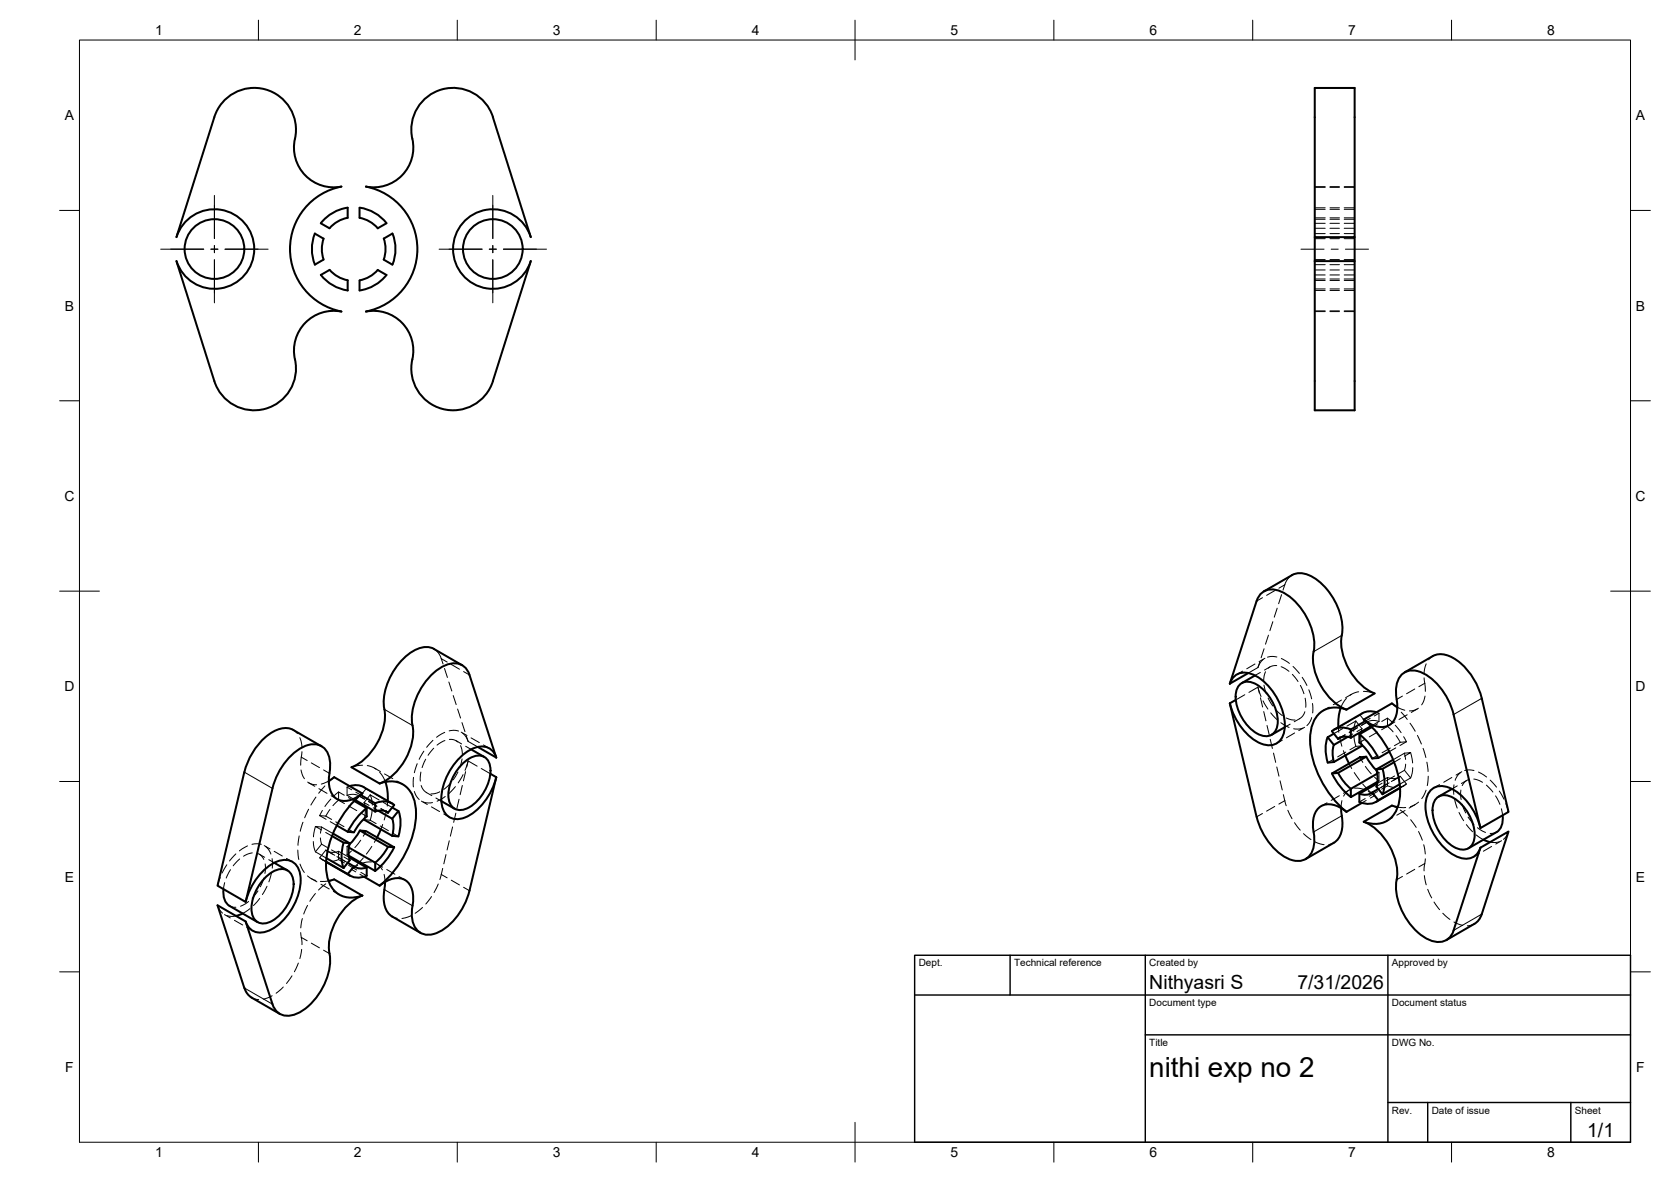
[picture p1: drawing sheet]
<svg xmlns="http://www.w3.org/2000/svg" width="420mm" height="297mm" viewBox="0 0 420 297" stroke-linecap="round" stroke-linejoin="round" font-family="sans-serif">
<!-- layer: Hidden -->
<g fill="none" stroke="#000" stroke-width=".25">
<path d="M330.6 58.7h2.6M330.6 60h2.6M330.6 46.9h2.6M330.6 47.1h2.6M330.6 52.6h2.6M330.6 52.2h2.6M330.6 54.7h2.6M330.6 57.4h2.6M330.6 56.1h2.6M330.6 55.1h2.6M334.4 58.7h2.4M334.4 60h2.4"/>
<path d="M334.4 46.9h2.4M334.4 47.1h2.4M334.4 52.6h2.4M334.4 52.2h2.4M334.4 54.7h2.4M334.4 57.4h2.4M334.4 56.1h2.4M334.4 55.1h2.4M338 58.7h2.6M338 60h2.6M338 46.9h2.6M338 47.1h2.6"/>
<path d="M338 52.6h2.6M338 52.2h2.6M338 54.7h2.6M338 57.4h2.6M338 56.1h2.6M338 55.1h2.6M330.6 65.2h2.6M330.6 66.5h2.6M330.6 78.3h2.6M330.6 78.1h2.6M330.6 72.6h2.6M330.6 69.1h2.6"/>
<path d="M330.6 67.8h2.6M330.6 70.5h2.6M330.6 73h2.6M330.6 70.1h2.6M334.4 65.2h2.4M334.4 66.5h2.4M334.4 78.3h2.4M334.4 78.1h2.4M334.4 72.6h2.4M334.4 69.1h2.4M334.4 67.8h2.4M334.4 70.5h2.4"/>
<path d="M334.4 73h2.4M334.4 70.1h2.4M338 65.2h2.6M338 66.5h2.6M338 78.3h2.6M338 78.1h2.6M338 72.6h2.6M338 69.1h2.6M338 67.8h2.6M338 70.5h2.6M338 73h2.6M338 70.1h2.6"/>
<path d="M318.9 159.6l-.7 2.3M320 156.2l-.7 2.3M321.1 152.8l-.7 2.3M322.2 149.4l-.7 2.3M324.9 144.5l-1.4 1.5-.9 2.3M109.1 163.1l1.4 1.4 .9 2.4M111.8 168l.7 2.3M112.9 171.4l.7 2.3M114 174.8l.7 2.3M115.1 178.2l.7 2.3M312.4 168.7l-1.4 .8M313 174.6l-2.3 1.3"/>
<path d="M315.6 166.9l-2.1 1.2M316.3 172.7l.8 2.4M316.3 167.8l-2.4 1.3M316.3 172.7l-2.3 1.3M316.3 172.7l.4 1.5M316.7 166.4l-.4 1.4M316.9 169l-1.4 .8M316.9 175.4l.6 2.3M317.6 176.1l1.2 2.1M317.6 165.7l-.8 1-.5 1.1M317.8 178.8l.5 2.4M317.8 172.2l.6 2.2"/>
<path d="M317.8 163l-.7 2.3M318.1 165.4l-1.5 .9M318.2 168.8l-.5 2.3M318.9 175.4l1.1 2M319.3 167.6l-1.4 .8M319.5 179.1l1.6 1.8M320.8 178.3l1.6 1.5M321 167.3l-1.1 .1-1 .5M321.1 165.1l-1.1-.1-1.3 .1M322.1 167.5l2 1.2M322.2 165.5l2 1.2M325 169.5l1.4 1.8"/>
<path d="M325.1 167.5l1.6 1.7M327 172.2l.9 2.1M327.4 170.2l1.2 2.1M328.1 178.9l-.5 .9-.9 .8M328.2 175.5l.1 2.2M329.1 173.3l.7 2.3M330 176.8l.1 2.4M334.2 177.7l-1.5 .9M337.3 175.9l-2.1 1.2M338.5 175.5l-.8 1.1-.6 1.3M339.8 174.5l-1.5 .8M341.6 173.8l-.9 .3-1.3 .6"/>
<path d="M342.6 179.2l-.6 .5M342.8 173.7l1.3 .1 1.5 .5M346.1 179l.6 .2M346.7 179.2v2.1M346.7 179.2l-1.1 .7M350 176.8l1.5 1.3M351.3 177.7l1.9 .8M352.3 179l1.5 1.8M353.8 179.6l-2 1.2M356.3 178.2l-1.4 .8M356.6 178l-1.1 .5-1.1 .2M358.1 170.3l.3 3.4"/>
<path d="M358.3 174.9l-.5 1.6-.3 .6M358.6 166.8l-.5 2.3M360.2 164.9l-1 .9M73.8 183.5l1 .9M75.4 185.4l.5 2.3M75.7 193.5l.5 1.6 .3 .6M75.9 188.9l-.3 3.4M77.4 196.5l1.1 .6 1.1 .1M77.7 196.8l1.4 .8M80.2 198.2l2 1.2M81.7 197.5l-1.6 1.9M82.7 196.3l-1.9 .7"/>
<path d="M83.3 200l1.5 .8M84 195.3l-1.5 1.4M85.1 199l-1.1 1M86.6 199.8l-1.5-.8v2.1M87.3 199.9l2-.2 1.2 .5M87.3 199.9l2 1.1M87.3 197.8v2.1M87.3 197.8l1.1 .7M87.9 197.6l-.6 .2M89.5 199.1l1.2 .7M90.2 200l1.5 .8-1.2-.6M91.2 192.3l-2.8 .5"/>
<path d="M91.4 197.8l.6 .4M92.4 192.4l.9 .2 1.3 .7M93.1 199.8l.4 1.1 .1 1.4M93.1 199.8l-1.6 1.9M93.1 199.8l2.2 1.2M93.5 199.1l-1.5-.9-1.5 2M94.2 193l1.5 .9M94.5 199.7l2.1 1.2M95.5 194l.8 1.2 .6 1.3M96.7 194.5l2.1 1.2M99.8 196.3l1.5 .8M104 195.4l-.1 2.3"/>
<path d="M104.2 198.9l.4 1 .8 1M104.9 191.9l-.7 2.3M105.8 194l-.1 2.3M105.9 197.4l.5 1 .9 .8M106.6 188.8l-1.2 2M107 190.8l-.9 2.1M107.2 199.2l1.4 .7M108.9 186l-1.6 1.8M109.1 188l-1.5 1.8M110.6 199l-1.3 .4-.9 .1M111.8 184.1l-2 1.2M111.9 186.1l-2 1.1"/>
<path d="M112.9 183.7l1.1-.2 1.3 .2M113 185.8l1.1 .1 1 .6M113.2 196.9l-1.6 1.5M114.5 197.7l-1.6 1.7M114.7 186.1l1.4 .9M115.1 194l-1.1 2M115.8 187.4l.5 2.2M116 184l1.4 .8M116.2 181.6l.7 2.3M116.2 190.7l-.6 2.2M116.2 197.4l-.5 2.3M116.3 184.3l.9 .9 .5 1.1"/>
<path d="M116.4 194.7l-1.2 2M117.1 193.9l-.6 2.3M117.1 187.5l1.4 .8M117.3 185l.4 1.3M117.7 191.2l-.8 2.4M117.7 186.3l2.4 1.4M117.7 191.2l2.3 1.3M117.7 191.2l-.4 1.6M118.4 185.4l2.1 1.2M121 193.1l2.3 1.3M121.6 187.2l1.4 .9M318.6 182.3l.5 2.3"/>
<path d="M319.4 185.8l.5 2.3M320.2 189.3l.6 2.3M321 192.8l.6 2.3M321.9 196.2l.5 2.3M322.1 181.6l2 1.2M322.4 186l-1.4 .8M322.7 199.7l.7 2.8M323.4 180.4l1.3 .5h.9M324.4 182l-1.4 .8M325.5 184.2l-2 1.2M326.8 180.6l-1.4 .8M327.6 183l-1.3 .2-1-.1"/>
<path d="M328 182.8l-1.4 .8M329.8 180.3l-.4 1.1-.8 .9M335.3 190.8l-1.5 .9M336.4 182.9l-1.5 .9M336.5 182.7l.1 1.3M336.8 200l-2.1 1.2M336.8 185.2l.6 2.3M337.6 183.1l-2.2 1.3M337.8 188.6l.4 1.3M338.2 184.6l-1.5 .9M338.2 184.7l-1.2 .6M338.4 189l-2.1 1.2"/>
<path d="M339.2 191.9l.7 1.2M339.3 198.5l-1.5 .9M339.5 198.4l-1 .7-.7 1M339.5 181.1l-2.1 1.2M340.1 184.5l-1.2 .7M340.4 185l.5 2.6M340.5 180.5l1.5-.8 1.5 1.9M340.5 194.1l1.4 2M340.6 198.1h1.3l1.1 .3M340.9 181.2l-.4 1.2-.1 1.4M340.9 181.2l1.6 1.9M340.9 181.2l-2.2 1.3"/>
<path d="M340.9 187.6l-1.5 .8M341.3 182.9l-2.1 1.2M342 190.3l.7 1.3M342.2 184.3l.2 2.8M342.5 183.1l-.3 .8M342.5 183.1l-1.3 .8M342.5 187.4l-1.6 .2M342.6 197l1 1.1M343.3 185.8l-1.5 .8M343.3 192.6l1.5 1.9M343.8 198.3l1.8 1.6M343.8 181.4l-1.5 .9 1.2-.7"/>
<path d="M344 198.9l1.6 1M344.5 180.5l-1.2 .7M345.6 195.3l1.1 .9M345.6 199.9l-1 .7M346.1 193.7l.6 .5M346.2 198.5l-1.5 .9M346.4 198.9l-2.1 1.2M346.4 184l-2.1 1.2M346.4 181.9l-1.4 .8M346.5 189.8l-1.5 .8M346.7 181.3l-1-.2h-1l-1.2 .5M346.7 181.3l-2 1.2"/>
<path d="M346.7 194.2v2M346.7 194.2l-.4 .2M346.7 196.2l-.3 .3M347.4 181.3l1.5-.8v2M347.5 196.8l-1.4 .9M348.8 197l-2.2 1.3M348.9 197.5l1.8 .4M348.9 182.5l1.4 1.4M348.9 180.5l1.1 .9M348.9 195.4l-2.6 1.5M348.9 195.4v2.1M348.9 197.5l-1.5 .8"/>
<path d="M348.9 182.5l-1.5 .9M349.3 196.7l-2.1 1.2M349.6 188l-2.1 1.2M350.6 195l-2 1.2M350.7 181.4l-1.5 .9M350.8 182.3l1.5 1.8M351 187.9l-1.7 1M351 184.9l1.1 1.6M351.8 195.3l-1.5 .8M352.1 195.1l1.5 1.9-1.6 1M352.1 195.1l-1.2 .5-2-.2M352.1 195.1l-2.3 1.3"/>
<path d="M352.1 186.5l-1.5 .9M352.1 190.6l-1.6 .9M352.9 185.1l.7 1.3M353 197.4l-1 .6M353.1 189.3l1.6-.2-1.6 .9M353.1 189.3l.3 1.5M353.1 189.3l-2.8 1.6M353.1 193.6l-1.4 .8M353.1 193.6l1.6 1.9M353.4 192l-.3 1.6M353.6 197l-.8 .6-.9 .3M353.6 186.4l-1.5 .1"/>
<path d="M353.6 186.4l-1.6 1M354.5 181.7l1.3 2.1M354.7 189.1l.5 2.6M354.7 195.5l-2.8 1.6M355.2 192.9l-.1 1.4-.4 1.2M356.4 184.8l1 2.2M357.8 188.1l.7 2.3M358.6 198.6l-1.1 2.1M358.8 191.5l.3 2.4M359.1 195.1l-.2 2.3M362 197.2l-1.5 .8M365.1 195.4l-2.1 1.2"/>
<path d="M365.6 197.2l-.1 2.4M366.4 197.5l-1.3 .8M367.2 194.2l-.7 .6-.6 1.3M367.3 198.6l.1 2.3M367.6 193.9l-1.5 .9M368.3 193.6l1.1-.1 1.2 .1M368.8 196.1l-1.3 .8M369.4 195.9l-.9 .4-.8 1.1M370.6 195.8l1.3 .3 .9 .5M371.8 194l2 1.3M373.7 197.3l1.7 1.7M374.7 196.1l1.6 1.7"/>
<path d="M377 198.8l1.2 2M57 217.3l-1.2 2.1M58 218.6l-1.1 2.1M59.3 214.6l-1.6 1.8M60.3 215.9l-1.7 1.7M62.2 212.6l-2 1.2M63.4 212.2l1.2-.2 1.1 .2M63.4 214.3l-1.3 .4-.9 .5M64.6 214.4l.9 .5 .8 1.1M65.2 214.7l1.3 .7M66.4 212.5l1.5 .8M66.7 217.1l-.1 2.4"/>
<path d="M66.8 212.7l.7 .7 .6 1.2M67.6 216l1.3 .8M68.3 219.3l-.7 2.3M68.4 215.8l.1 2.4M68.9 213.9l2.1 1.2M72 215.7l1.5 .9M74.9 213.6l.2 2.4M75.2 210.1l-.3 2.3M75.4 217.1l1.1 2.2M76.2 206.6l-.7 2.3M77.6 203.4l-1 2.1M78.8 211.5l.1 1.4 .4 1.2"/>
<path d="M79.3 207.7l-.5 2.6M79.3 214.1l2.8 1.6M79.4 200.3l-1.2 2M80.4 215.6l.8 .5 .9 .3M80.4 205l1.5 .1M80.4 205l1.6 .9M80.6 210.6l.3 1.5M80.9 207.8l-1.6-.1 1.6 .9M80.9 207.8l-.3 1.6M80.9 207.8l2.8 1.7M80.9 212.1l1.4 .9M80.9 212.1l-1.6 2"/>
<path d="M81 216l1 .6M81.1 203.7l-.7 1.3M81.9 209.2l1.6 .9M81.9 213.6l-1.5 2 1.6 .9M81.9 213.6l1.2 .6h1l1-.3M81.9 213.6l2.3 1.3M81.9 205.1l1.5 .8M83 203.4l-1.1 1.7M83 206.5l1.7 .9M83.2 200.8l-1.5 1.9M83.4 213.6l2 1.2M84.4 206.5l2.1 1.2"/>
<path d="M84.7 215.3l2.1 1.2M85.1 216l-1.8 .5M85.1 201.1l-1.4 1.4M85.1 213.9l2.6 1.5M85.1 213.9v2.1M85.1 216l1.5 .9M85.1 201.1l1.5 .8M85.2 215.5l2.2 1.3M86.5 215.4l1.4 .8M87.3 212.7v2.1M87.3 212.7l.4 .3M87.3 214.8l.4 .2"/>
<path d="M87.5 208.3l1.5 .9M87.6 200.4l1.4 .9M87.7 202.5l2 1.2M87.7 217.5l2 1.1M87.8 217.1l1.5 .8M87.9 212.2l-.6 .5M88.4 213.9l-1.1 .9M88.4 218.5l1.1 .6M90 217.4l-1.6 1.1M90.2 216.9l-1.8 1.6M90.5 219.7l1 .6M90.7 211.1l-1.5 1.9"/>
<path d="M90.7 219.2l1.5 .9M90.7 204.3l1.5 .9M91.4 215.6l-1 1M91.5 201.7l.3 .8M91.5 201.7l1.3 .7M91.5 206l1.6 .1M91.8 202.9l-.2 2.8M92 208.9l-.7 1.2M93.1 206.1l1.5 .9M93.4 216.6l-1.3 .1-1.1 .2M93.5 212.7l-1.4 1.9M93.6 203.5l-.5 2.6"/>
<path d="M93.9 203l1.2 .7M94.5 217l1 .7 .7 .9M94.7 217.1l1.5 .8M94.7 202.6l-2-1.2 2.1 1.2M94.8 210.4l-.7 1.3M95.6 207.6l2.1 1.2M96.2 207.2l-.4 1.2M96.4 201.6l2.2 1.3M96.6 219.7l.2 1.9M97 203.9l-1.2-.7 1.5 .9M97.2 203.8l-.6 2.3M97.2 218.5l2.1 1.2"/>
<path d="M97.5 201.3l-.1 1.3M97.6 201.5l1.5 .8M98.7 209.3l1.5 .9M106 201.3l1.4 .9M106.4 201.5l1.3 .3 1.1-.1M108.5 202.8l2 1.1M109.6 200.5l1.4 .8M111.3 218.2l-.7 2.8M111.6 204.5l1.4 .9M112 200.2l-2.1 1.1M112.1 214.8l-.5 2.3M113 211.3l-.6 2.3"/>
<path d="M113.8 207.8l-.6 2.3M114.6 204.4l-.5 2.3M115.4 200.9l-.5 2.3M323.8 203.6l1.1 2.1M325.5 206.7l1.4 1.9M327.8 209.5l1.8 1.5M330.6 211.6l2.3 .7M333.7 201.7l-1.5 .9M335.4 211.8l-1.3 .4M337.4 201.2l-.2 1.9M343.3 200.7l-1.5 .8M343.5 201.2l-1 .6"/>
<path d="M350 202.4l1.1 .5M350.2 205.5l-1.5 .8M351.4 202.8l2.1 .1M352.1 203.6l1.8 1.5M353.3 203.7l-2.1 1.2M354.7 206l1.4 1.9M355.8 202.2l-1.5 .9M356.7 201.6l-1.2 .8-.9 .3M356.7 209l.9 2.1M358 212.3l.4 2.3M358.4 215.8l-.3 3M365.7 200.8l.7 2.3"/>
<path d="M366.9 204.2l1.1 2.1M367.6 202.1l.9 2.2M368.7 207.2l1.6 1.8M369.1 205.3l1.5 1.9M371.2 209.8l1.8 1.2M371.5 208l2 1.2M371.9 214.5l-1.4 .9M375.1 212.7l-2.1 1.2M376 200l1.1 2.1M376.3 209.1l-1.6 .4M377 211.5l-1.2 .2-1.1-.1M377.5 203.2l.3 1.7"/>
<path d="M377.5 211.3l-1.4 .8M378.6 201.9l.7 2.1M379.3 209l-.5 1-.8 .9M54.7 227.5l.5 1 .8 1M55.4 220.5l-.7 2.1M56.5 229.8l1.4 .9M56.5 221.8l-.3 1.6M57 230.1l1.2 .2 1.1-.1M57.7 227.7l.9 .3h.7M58.9 231.3l2.1 1.2M62.1 233.1l1.4 .8M62.5 226.5l-2 1.2"/>
<path d="M62.8 228.4l-1.8 1.2M64.9 223.9l-1.5 1.8M65.3 225.8l-1.6 1.8M66.4 220.6l-.9 2.2M67.1 222.7l-1.1 2.1M75.6 234.4l.3 3M75.9 238.6l-.5 2.3M76 230.8l-.4 2.4M77.3 220.1l1.2 .8 .9 .4M77.3 227.5l-.9 2.2M78.2 220.8l1.5 .8M79.3 224.5l-1.4 2"/>
<path d="M80.7 222.2l2.1 1.2M81.9 222.1l-1.8 1.6M82.6 221.4l-2 .1M83.8 224l1.5 .8M84 221l-1.1 .5M98.6 230.3l1.3 .5M100.3 220.3l1.5 .8M103.4 230.1l-2.3 .7M106.2 228l-1.8 1.5M108.5 225.3l-1.4 1.9M110.2 222.2l-1.1 2.1M358.1 220l.5 2.4"/>
<path d="M359 223.5l1 2.1M360.6 226.7l1.4 1.9M362.8 229.5l1.8 1.6M365.6 231.7l2.2 .8M370.7 232.2l-1.7 .4M63.3 250.7l1.7 .5M68.4 250.2l-2.2 .9M71.2 248l-1.8 1.6M73.4 245.2l-1.4 1.9M75 242l-1 2.2"/>
</g>
<!-- layer: Visible -->
<g fill="none" stroke="#000" stroke-width=".51">
<path d="M330.6 22.1h10v37.5h-10zM79.2 58.7l2.2 1.3a8 8 0 0 0 0 5.2l-2.2 1.3M79.2 58.7a10.5 10.5 0 0 0 0 7.8M80.7 56.1l2.1 1.3M87.4 52.2v2.5a8 8 0 0 0-4.5 2.7M87.4 52.2a10.5 10.5 0 0 0-6.7 3.9M90.4 52.2v2.5M90.4 54.7a8 8 0 0 1 4.6 2.7l2.2-1.3M90.4 52.2a10.5 10.5 0 0 1 6.8 3.9M98.7 58.7l-2.2 1.3a8 8 0 0 1 0 5.2M98.7 58.7a10.5 10.5 0 0 1 0 7.8M330.6 59.6v6"/>
<path d="M340.6 59.6v6M80.7 69.1l2.2-1.3a8 8 0 0 0 4.5 2.6v2.6a10.5 10.5 0 0 1-6.7-3.9zM85.9 78.3a16 16 0 0 1-13-15.7 16 16 0 0 1 12.9-15.7 10 10 0 0 1-11.6-12 10.5 10.5 0 0 0-7.6-12.5 10.5 10.5 0 0 0-12.7 7l-9.5 30.2a10 10 0 0 1 15.3-5.2 10 10 0 0 1 .1 16.3 10 10 0 0 1-15.4-5.1l9.5 30.2a10.6 10.6 0 0 0 13.3 6.8 10.6 10.6 0 0 0 6.8-13.3 10 10 0 0 1 11.8-11M90.4 70.5v2.5M90.4 70.4a8 8 0 0 0 4.6-2.6l2.2 1.3a10.3 10.3 0 0 1-6.8 3.9M92 78.3a16 16 0 0 0 12.9-15.7 16 16 0 0 0-12.9-15.7 10 10 0 0 0 11.7-12 10.5 10.5 0 0 1 7.5-12.5 10.5 10.5 0 0 1 12.7 7l9.6 30.2a10 10 0 0 0-15.4-5.1 10 10 0 0 0 0 16.2 10 10 0 0 0 15.4-5.1l-9.5 30.2a10.6 10.6 0 0 1-13.3 6.8 10.6 10.6 0 0 1-6.8-13.3 10 10 0 0 0-11.9-11M96.5 65.2l2.2 1.3M330.6 65.6h10v37.5h-10zM316 151.1l-6.8 20.7M316 151a4.1 4.1 0 0 1 5.9-2.5 15.9 15.9 0 0 1 8.6 14.2l-.2 1.1M317.8 148.6l7.1-4.1a5.9 5.9 0 0 1 6.3 1.3 15.8 15.8 0 0 1 6.2 13.9 14.7 14.7 0 0 0 8.2 14.5M96.6 178.2a14.7 14.7 0 0 1-8.2 14.6l7 4.1"/>
<path d="M109.1 163.1l7.1 4.1M109.1 163.1a5.9 5.9 0 0 0-6.3 1.2 16.4 16.4 0 0 0-6.3 13l.2 .9M309.2 176.7l6.8 28.6M309.2 171.8a3.9 3.9 0 0 1 5.8-2.3 15 15 0 0 1 8 13.9 4 4 0 0 1-5.9 3.5 15.1 15.1 0 0 1-7.9-10.2M310.7 175.9l-1.5 .8M311.7 172.1a3.4 3.4 0 0 1 4.3-.1 11.4 11.4 0 0 1 5.2 10.2 2.97 2.97 0 0 1-4.3 2.5 11.2 11.2 0 0 1-6.1-10.6l.2-.8zM313.9 169.1l-4.7 2.7M315.5 169.8l-3.3 1.9M330.3 163.8a14.7 14.7 0 0 0 8.3 14.5M337.1 177.9l-.5 1.9-.1 2.9M338.6 178.3a6.2 6.2 0 0 0-8.9 4.9 21.3 21.3 0 0 0 3.8 15.2l.9 1.3a23.5 23.5 0 0 0 4.2 4.3M342.6 179.2l-7.1 4.1"/>
<path d="M345.6 174.3l-7 4M346.1 179l-1.9-.2-1.6 .4M350 176.8l-7.1 4M350 176.8l1.4 .9M353.2 169l7.1-4.1a5.8 5.8 0 0 1 6.1 1.1 17.1 17.1 0 0 1 6.2 9.5l6.7 28.5-7.1 4.1-6.7-28.5M365.5 179.6a16.1 16.1 0 0 0-8.1-10.6 4.2 4.2 0 0 0-6.3 3.1 18 18 0 0 0 .2 5.6 4.6 4.6 0 0 1-3.2 5 6.7 6.7 0 0 1-5.2-1.9M61.4 194l-6.7 28.6 7.1 4.1 6.7-28.6a16.1 16.1 0 0 1 8.1-10.6 4.2 4.2 0 0 1 6.3 3.2 18.1 18.1 0 0 1-.2 5.5 4.6 4.6 0 0 0 3.2 5 6.7 6.7 0 0 0 5.2-1.8M73.8 183.5l7 4M73.8 183.4a5.8 5.8 0 0 0-6.2 1.2 17.1 17.1 0 0 0-6.2 9.4M82.7 196.2l1.3-.9 7.1 4.1a25.2 25.2 0 0 0-9.1 18.1 7.7 7.7 0 0 0 3.8 7.6 7 7 0 0 0 5.3 0M87.9 197.6l1.3-.3 1.7 .3 7.6 4.3M90.7 199.8l3.6 2.1"/>
<path d="M96.9 196.5l.5 1.9 .1 2.9M103.7 182.3a15.6 15.6 0 0 1 6.4-14 5.7 5.7 0 0 1 6.4-.9l1.2 1.3 .3 .9 6.8 20.8M103.7 182.3a14.6 14.6 0 0 1-8.2 14.6 6.2 6.2 0 0 1 8.8 4.9 21.3 21.3 0 0 1-3.8 15.1l-.9 1.3a23.4 23.4 0 0 1-4.1 4.3M116.5 191.7a4.9 4.9 0 0 1 5.3-1.5 4.2 4.2 0 0 1 1.5 4.4 11.5 11.5 0 0 1-6.1 8.7 2.97 2.97 0 0 1-4.4-2.6 11.4 11.4 0 0 1 3.7-9zM118.5 188.3l3.3 1.9M120.1 187.7l4.7 2.7M123.3 194.4l1.5 .9M124.8 195.3l-6.8 28.5a16.1 16.1 0 0 1-8 10.6 4.2 4.2 0 0 1-6.3-3.2 17.3 17.3 0 0 1 .2-5.5 4.6 4.6 0 0 0-3.2-5 6.7 6.7 0 0 0-5.2 1.9M124.8 190.4a3.9 3.9 0 0 0-5.8-2.3 15 15 0 0 0-8 13.8 4 4 0 0 0 6 3.5 15.1 15.1 0 0 0 7.8-10.1M323 182.8l-3.3 1.9M333.8 185.3a9.8 9.8 0 0 0 0 6.3l1.6-.1M333.8 185.3l1.6 1.9"/>
<path d="M334.9 194.4l7.1-4.1 1.5-.1-7.1 4zM334.9 194.4a16.7 16.7 0 0 0 4.8 5.9M335.4 187.2l-.3 1.7 .3 2.6M335.4 184.4l-1.6 .9M336.4 194.2l1.7 2.5 1.6 1.5M337 185.3l-.6 .4M338.3 189.8l.9 2.1M338.9 185.2l-3.5 2M339.7 183.3v2.1M339.7 183.3a4.5 4.5 0 0 0-4.8 .4l1.5 2M339.7 185.4l-1.2-.3a2.91 2.91 0 0 0-2.1 .6M341.8 184.5a16.5 16.5 0 0 1 4.8 6"/>
<path d="M341.8 199.5v2a4.5 4.5 0 0 0 4.8-.4M342.3 183.9l-.1 .4M342.4 187.1l.1 .3M342.5 187.4l-7.1 4.1M342.9 180.8a25.4 25.4 0 0 1 9.2 18.1 7.7 7.7 0 0 1-3.9 7.6 7 7 0 0 1-5.3 0M343.3 181.2l-3.6 2.1M343.5 190.1l1 1.7 1.7 1.8M343.6 198.1l.2 .2M344.7 182.5l-5 2.9M345 182.7l-3.2 1.8v2.1l2 2.1 1.2 1.9 1.6-.1M345 199.2a3.3 3.3 0 0 1-3.2 .3M346.1 197.7l1.5 1.9"/>
<path d="M346.1 193.4l.3 2.6-.3 1.7M346.3 196.9l-4.5 2.6M346.3 194.4l-6.6 3.8v2.1l6.7-3.8M346.6 198.3l-1.6 .9M347.6 193.2a9.8 9.8 0 0 1 0 6.4M349.3 188.9l-2.7 1.6M350.3 190.9l-4.2 2.4M350.5 191.5l-2.9 1.7-1.5 .1M351.9 197.1l-4.3 2.5M352 198l-5.4 3.1-1.6-1.9M352 198l-6 3.5M365.1 198.3l-3.4 1.9"/>
<path d="M68.9 216.8l3.4 1.9M82 216.5l5.4 3.2 1.6-2-1.6-.9M82 216.6l6 3.5M82.1 215.7l4.3 2.4M83.5 210.1l2.9 1.7 1.5 .1M83.7 209.5l4.2 2.4M84.7 207.4l2.7 1.6M86.4 211.8a9.8 9.8 0 0 0 0 6.3M87.4 209l1.6 .2M87.7 215l6.6 3.9M87.7 215.4l4.5 2.6M87.7 213l6.6 3.8v2.1"/>
<path d="M88 211.9l-.4 2.6 .4 1.7-1.6 1.9M89 217.7a3.3 3.3 0 0 0 3.2 .3M89 201.3l3.2 1.8v2.1l-2 2-1.2 2M89.3 201l5 2.9M90.4 216.6l-.2 .2M90.5 208.7l-1 1.6-1.6 1.9M90.5 208.7l1.5 .2 7.1 4-1.5-.1zM91.6 205.7l-.1 .3 7.1 4M91.7 202.5l.1 .4M92.2 218v2.1a4.5 4.5 0 0 1-4.7-.5M92.2 203.1a16.5 16.5 0 0 0-4.7 5.9M94.3 201.9v2"/>
<path d="M94.3 203.9l1.3-.2a2.91 2.91 0 0 1 2 .5M94.4 201.9a4.5 4.5 0 0 1 4.7 .4M95.1 203.7l3.5 2M95.8 208.4l-1 2.1M97 203.9l.6 .3M97.6 212.8l-1.7 2.5-1.5 1.5M98.6 202.9l1.6 .9-1.6 1.9M98.6 210l1.6 .2M98.6 205.7l.3 1.7-.3 2.6M99.1 202.3l-1.5 1.9M99.1 212.9a16.7 16.7 0 0 1-4.8 6M100.2 203.8a9.8 9.8 0 0 1 0 6.4"/>
<path d="M111 201.3l3.3 1.9M337.2 203.1v.7a9.5 9.5 0 0 1-.8 7.1l-1 .9-7.1 4.1M342.5 201.8l-3.9 2.2a5.9 5.9 0 0 0-6.5-1.4 5.5 5.5 0 0 0-1.9 5.5 8.5 8.5 0 0 1-1.1 7.1 4.3 4.3 0 0 1-5.1 .6 15.8 15.8 0 0 1-8-10.5M342.9 206.5a14.7 14.7 0 0 1 8.3 14.6 15.5 15.5 0 0 0 8.4 15.2 4.1 4.1 0 0 0 5.9-2.5M350 202.4l-7.1 4.1M350 202.4l1.5 .4M361.2 200.6a3.4 3.4 0 0 1 4.3-.1 11.4 11.4 0 0 1 5.2 10.2 2.97 2.97 0 0 1-4.3 2.5 11.2 11.2 0 0 1-6.1-10.5l.2-.9zM372.2 213l7.1-4-6.7 20.7M372.2 213l-6.7 20.8M372.2 208.1a15.1 15.1 0 0 0-7.8-10.1 4 4 0 0 0-5.9 3.5 15 15 0 0 0 8 13.8 3.9 3.9 0 0 0 5.7-2.3M373 211l1.7 .6M377.8 204.9a4.3 4.3 0 0 1-1.5 4.2l-7.1 4.1"/>
<path d="M56.2 223.4a4.3 4.3 0 0 0 1.5 4.2M57.7 227.7l7.1 4M61 229.6l-1.6 .6M61.8 226.6a15.1 15.1 0 0 1 7.8-10.1 4 4 0 0 1 5.9 3.5 15 15 0 0 1-7.9 13.9 3.9 3.9 0 0 1-5.8-2.3M67 220.2a4.9 4.9 0 0 1 5.3-1.5 4.2 4.2 0 0 1 1.5 4.4 11.5 11.5 0 0 1-6.1 8.7 2.97 2.97 0 0 1-4.4-2.6 11.4 11.4 0 0 1 3.7-9zM82.6 221.4l1.4-.4 7.1 4.1M91.1 225.1a14.7 14.7 0 0 0-8.2 14.5 15.5 15.5 0 0 1-8.5 15.2 4.1 4.1 0 0 1-5.9-2.5M91.5 220.3l3.9 2.3M96.7 223.6a6.8 6.8 0 0 0 1.4 6.4l.6 .4M96.8 221.6l-.2 1.9M98.6 230.3l7.1 4.1M372.6 229.7l-.5 1-1 1.2-7.4 4.3"/>
<path d="M61.4 248.3l-6.7-20.8 7.1 4.1 6.7 20.8M61.4 248.3l.8 1.4 1.1 1M63.3 250.7l7 4.1"/>
<circle cx="53.9" cy="62.6" r="7.5"/>
<circle cx="123.9" cy="62.6" r="7.5"/>
</g>
<!-- layer: Visible Narrow -->
<path d="M337.4 159.7l-7.1 4.1M96.6 178.3l7.1 4M372.6 175.5l-7.1 4.1M61.4 194l7.1 4.1M337.4 205l-7.1 4.1M96.6 223.5l7.1 4.1M372.6 229.7l-7.1 4.1M61.4 248.3l7.1 4.1" fill="none" stroke="#000" stroke-width=".25"/>
<!-- layer: Hidden Narrow -->
<g fill="none" stroke="#000" stroke-width=".25">
<path d="M317.4 150.2l-1.4 .9M320.5 148.4l-2 1.2M323 147l-1.4 .8M111 165.5l1.4 .9M113.5 167l2 1.2M116.6 168.8l1.4 .8M352.6 174.9l-1.4 .9M355.7 173.2l-2 1.1M358.2 171.7l-1.4 .9M75.8 190.3l1.4 .8M78.3 191.7l2 1.2M81.4 193.5l1.4 .8"/>
<path d="M111 219.8l1.4 .8M317.4 204.4l-1.4 .9M320.5 202.7l-2 1.1M323 201.2l-1.4 .9M355.7 218.5l-2 1.2M358.2 217l-1.4 .9M75.8 235.6l1.4 .8M78.3 237l2 1.2M81.4 238.8l1.4 .8M113.5 221.2l2 1.2M116.6 223l1.4 .8M352.6 220.2l-1.4 .9"/>
</g>
<!-- layer: BORDER -->
<g fill="none" stroke="#000" stroke-width=".25">
<path d="M20 10.1h390v276.9h-390zM65 5.1v5M115 5.1v5M165 5.1v5M215 5.1v10M265 5.1v5M315 5.1v5M365 5.1v5M15 52.9h5M410 52.9h5M15 100.7h5M410 100.7h5"/>
<path d="M15 148.6h10M405 148.6h10M15 196.4h5M410 196.4h5M15 244.2h5M410 244.2h5M65 287v5M115 287v5M165 287v5M215 282.1v9.9M265 287v5M315 287v5"/>
<path d="M365 287v5"/>
</g>
<!-- layer: TITLEBLOCK -->
<path d="M230 240.1h180v46.9h-180zM230 250h180M254 240.1v9.9M288 240.1v46.9M349 240.1v46.9M288 260.1h122M349 277.1h61M359 277.1v9.9M395 277.1v9.9" fill="none" stroke="#000" stroke-width=".36"/>
<!-- layer: Smart Centers -->
<g fill="none" stroke="#000" stroke-width=".25">
<path d="M53.9 49.1v10.8M123.9 49.1v10.8M40.4 62.6h10.8M53 62.6h1.8M53.9 61.7v1.8M53.9 65.3v10.8M56.6 62.6h10.8M110.4 62.6h10.8M123 62.6h1.8M123.9 61.7v1.8M123.9 65.3v10.8M126.6 62.6h10.8"/>
<path d="M327.1 62.6h5.8M334.7 62.6h1.8M338.3 62.6h5.8"/>
</g>
<text font-size="7" x="289" y="270.6">nithi exp no 2</text>
<g font-size="4.9">
<text x="289" y="248.5">Nithyasri S</text>
<text x="326.2" y="248.5">7/31/2026</text>
<text x="399.1" y="285.7">1/1</text>
</g>
<g font-size="3.5">
<text x="39" y="8.8">1</text>
<text x="89" y="8.8">2</text>
<text x="139" y="8.8">3</text>
<text x="189" y="8.8">4</text>
<text x="239" y="8.8">5</text>
<text x="289" y="8.8">6</text>
<text x="339" y="8.8">7</text>
<text x="389" y="8.8">8</text>
<text x="16.3" y="30.2">A</text>
<text x="411.3" y="30.2">A</text>
<text x="16.3" y="78">B</text>
<text x="411.3" y="78">B</text>
<text x="16.2" y="125.9">C</text>
<text x="411.2" y="125.9">C</text>
<text x="16.2" y="173.7">D</text>
<text x="411.2" y="173.7">D</text>
<text x="16.3" y="221.6">E</text>
<text x="411.3" y="221.6">E</text>
<text x="16.4" y="269.4">F</text>
<text x="411.4" y="269.4">F</text>
<text x="39" y="290.8">1</text>
<text x="89" y="290.8">2</text>
<text x="139" y="290.8">3</text>
<text x="189" y="290.8">4</text>
<text x="239" y="290.8">5</text>
<text x="289" y="290.8">6</text>
<text x="339" y="290.8">7</text>
<text x="389" y="290.8">8</text>
</g>
<g font-size="2.5">
<text x="231" y="242.9">Dept.</text>
<text x="255" y="242.9">Technical reference</text>
<text x="289" y="242.9">Created by</text>
<text x="350" y="242.9">Approved by</text>
<text x="289" y="252.8">Document type</text>
<text x="350" y="252.8">Document status</text>
<text x="289" y="262.9">Title</text>
<text x="350" y="262.9">DWG No.</text>
<text x="350" y="279.9">Rev.</text>
<text x="360" y="279.9">Date of issue</text>
<text x="396" y="279.9">Sheet</text>
</g>
</svg>
